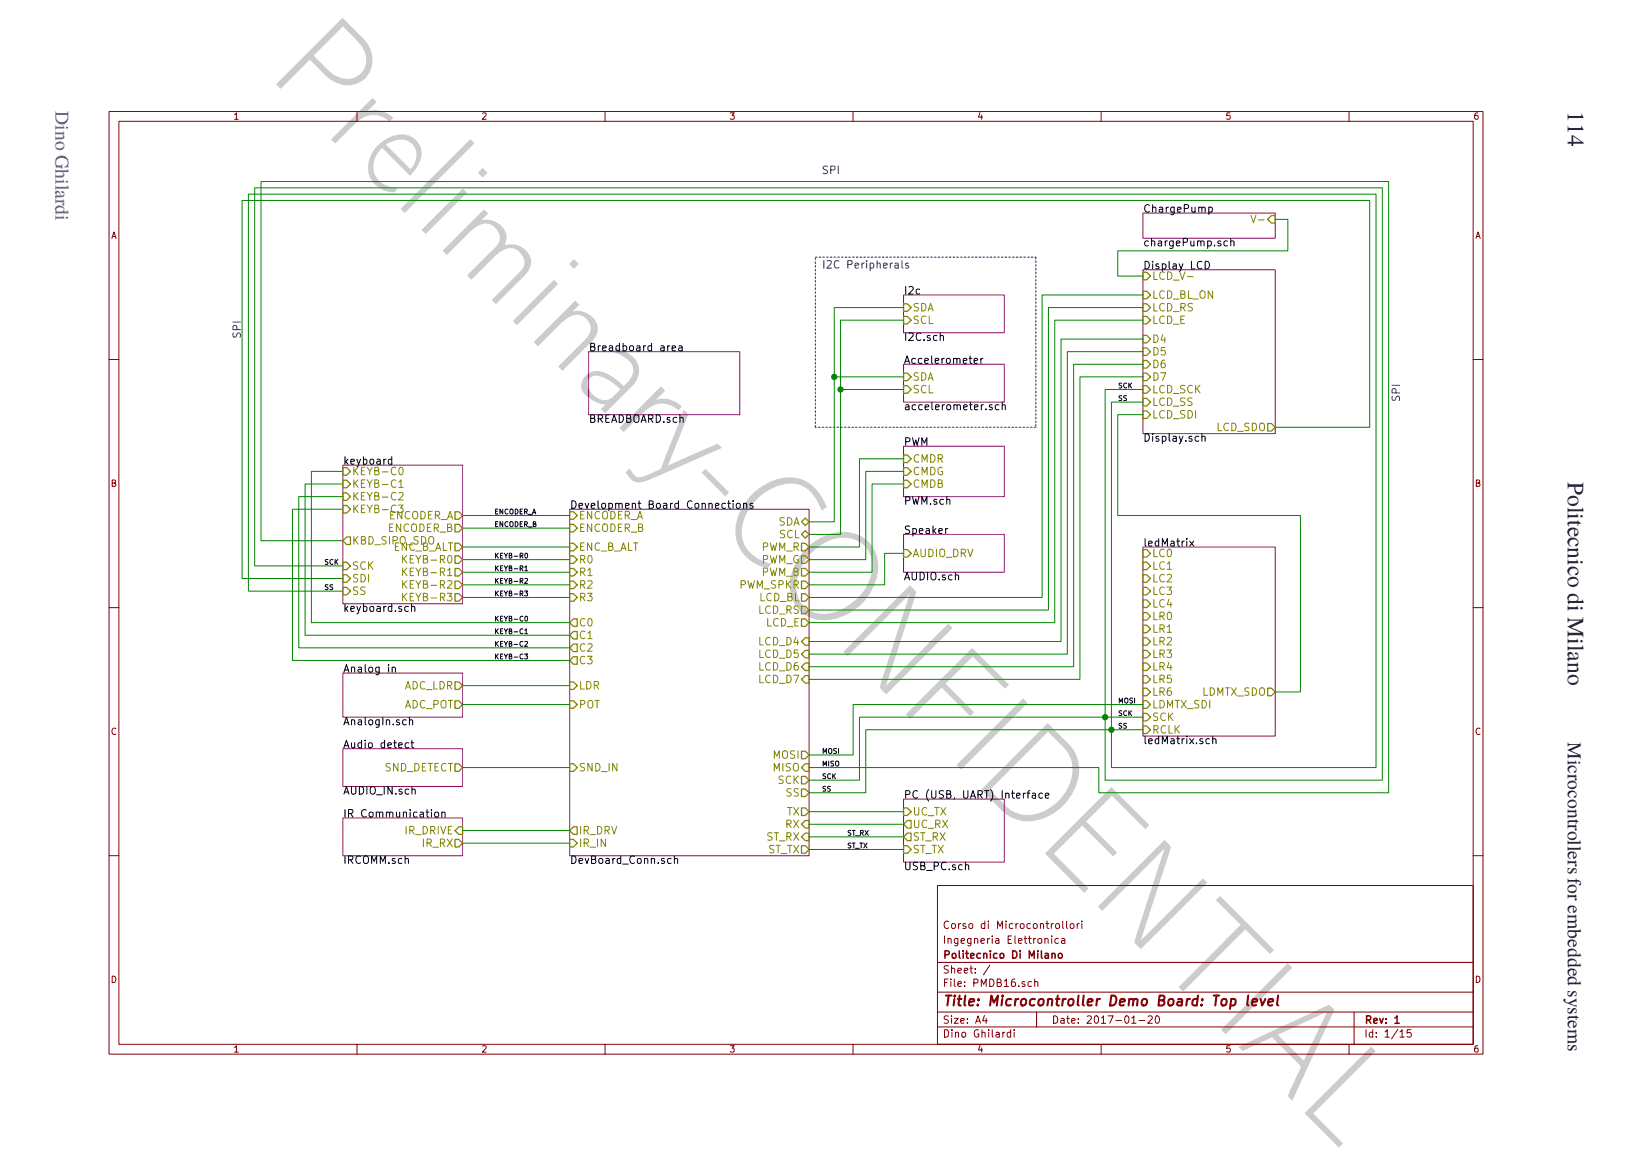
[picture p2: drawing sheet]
<svg xmlns="http://www.w3.org/2000/svg" width="297mm" height="210mm" viewBox="0 0 297 210" stroke-linecap="round" stroke-linejoin="round" font-family="sans-serif">
<g fill="none" stroke="#840000" stroke-width=".18">
<path d="M19.6 20.1h247.2v169.5h-247.2zM21.4 21.8h243.6v166h-243.6zM64.2 20.1v1.7M108.9 20.1v1.7M153.5 20.1v1.7M198.1 20.1v1.7M242.7 20.1v1.7M19.6 64.7h1.8M265 64.7h1.8M19.6 109.3h1.8M265 109.3h1.8M19.6 153.9h1.8"/>
<path d="M168.7 159.3h96.3v28.5h-96.3zM265 153.9h1.8M168.7 178.5h96.3M168.7 173.1h96.3M64.2 187.8v1.8M108.9 187.8v1.8M153.5 187.8v1.8M168.7 182h96.3M168.7 184.7h96.3M198.1 187.8v1.8M242.7 187.8v1.8M243.6 182v5.8"/>
</g>
<path d="M162.6 53.1h18.1v6.8h-18.1zM205.6 48.5h23.8v29.5h-23.8zM162.6 65.5h18.1v6.8h-18.1zM102.5 91.6h43.1v62.3h-43.1zM162.6 96.1h18.1v6.8h-18.1zM162.6 80.3h18.1v9h-18.1zM205.6 98.4h23.8v34h-23.8zM61.7 121.1h21.5v7.9h-21.5zM61.7 134.7h21.5v6.8h-21.5zM61.7 147.1h21.5v6.8h-21.5zM162.6 143.7h18.1v11.4h-18.1z" fill="none" stroke="#840084" stroke-width=".18"/>
<g fill="none" stroke="#000" stroke-width=".18">
<path d="M162.7 65.4l.5-1.4 .5 1.4M162.9 65h.6M164.7 64.5h-.4l-.3 .2 .2 .6h.5M165.8 64.5h-.3l-.3 .2 .2 .6h.4M166.4 64.9l.6-.1v-.3h-.4l-.2 .1v.7h.6M167.6 64v1.2l.2 .2M168.3 64.9l.6-.1-.1-.3h-.3l-.2 .1v.7h.5M169.5 64.5v.9M169.9 64.5l-.4 .2M176.9 64.5l-.4 .2M109.5 90.5v1.4M162.9 90h.7l.1-.2v-.3l-.8-.2v1.4"/>
<path d="M163.7 94.7l-.6-.1-.2 .1v.4l.6 .3 .2 .3-.3 .3-.5-.1M164.2 89.3l.3 1.4 .3-1 .2 1 .4-1.4M164.2 95.1h.4l.3 .2-.1 .6h-.6M164.2 95.1v1.3M165.4 95.5l.7-.1-.1-.3h-.4l-.2 .1 .1 .7h.5M165.8 90.7v-1.4l.5 1 .5-1v1.4M170.5 95.1l-.4 .2M210.7 97.4h.5l.1 .8M211.3 97.6l-.5 .1-.2 .2 .2 .3h.5M68.2 120v1.1l-.2 .3-.3-.1M162.7 104.3l.5-1.4 .5 1.4M162.9 103.9h.6"/>
<path d="M164.1 102.9v1.1l.3 .3 .4-.1 .1-.2v-1.1M165.5 102.9a.69 .69 0 0 1 .8 .7 .69 .69 0 0 1-.8 .7zM166.9 102.9v1.4M167.7 103a.47 .47 0 0 1 .6 .1 .93 .93 0 0 1-.2 1.2l-.4-.1a1.01 1.01 0 0 1 0-1.2zM169 104.2v.1M170.1 103.5l-.4-.1-.2 .2 .1 .2 .5 .1v.3h-.6M171.3 103.5l-.4-.1-.2 .2 .1 .6h.5M171.9 102.9v1.4M171.9 103.5l.2-.1 .3 .1 .1 .8M61.9 130.4l.4-1.4 .5 1.4M62 130h.7M63.2 129.6l.1-.1a.33 .33 0 0 1 .5 .1v.8"/>
<path d="M63.2 129.5v.9M64.5 129.5h.5v.9M65 129.8l-.4 .1-.2 .1 .2 .4 .4-.1M65.7 129v1.2l.2 .2M66.4 129.6l.2-.1 .4 .1 .1 .5-.2 .2-.3 .1-.2-.2zM68.2 129.5v1.1l-.2 .2h-.3M68.2 129.5h-.4l-.2 .2 .1 .6h.5M68.9 129v1.4M69.2 133.7l-.4-.1-.2 .2 .1 .6h.5M69.2 133.1v1.4M69.5 129.6l.2-.1h.3l.1 .9M69.5 129.5v.9"/>
<path d="M70.8 130.2v.2M71.8 129.5h-.3l-.2 .1 .1 .3 .4 .1v.3h-.5M73.1 129.5h-.4l-.3 .2 .2 .6h.5M73.7 129.6v-.1a.33 .33 0 0 1 .5 .1v.8M73.7 129v1.4M62.1 153.9v1.4M62.7 154.7l.7-.1 .1-.2-.1-.3-.7-.2v1.4M63.1 154.7l.4 .6M64.9 154.1a.55 .55 0 0 0-.7 0 .55 .55 0 0 0-.2 .6 .5 .5 0 0 0 .3 .5 .5 .5 0 0 0 .6 0M65.4 154.1l.3-.2a.47 .47 0 0 1 .6 .5v.5a.45 .45 0 0 1-.5 .4 .45 .45 0 0 1-.4-.4zM66.9 155.3v-1.4l.4 1 .5-1v1.4M68.4 155.3v-1.4l.5 1 .4-1v1.4"/>
<path d="M70 155.2v.1M71.1 154.5a.33 .33 0 0 0-.5 .1v.2l.5 .2-.2 .3-.3-.1M71.3 146.1l.1 .8 .3 .1 .2-.2M72.3 154.5l-.4-.1-.2 .3 .1 .5h.5M72.9 153.9v1.4M72.9 154.5h.1a.33 .33 0 0 1 .5 .1v.7M110.7 154.4l-.3 .1-.1 .2M111.7 154.5l-.4-.1-.3 .3 .2 .5h.5M111.7 153.9v1.4M112 155.4h1M114.1 154.1a.65 .65 0 0 0-.8 .4 .65 .65 0 0 0 .6 .8l.2-.1M114.7 154.5l.2-.1 .4 .1 .1 .5-.1 .2-.4 .1-.2-.1z"/>
<path d="M116 154.5a.33 .33 0 0 1 .5 .1v.7M116 154.4v.9M117.2 154.5a.33 .33 0 0 1 .6 .1v.7M117.2 154.4v.9M118.4 155.2v.1M119.5 154.5a.31 .31 0 0 0-.5 .2l.6 .3-.2 .3-.4-.1M120.7 154.5l-.3-.1-.3 .3 .1 .5h.5M121.3 153.9v1.4M121.3 154.5h.1a.33 .33 0 0 1 .5 .1v.7M167.1 142a1.58 1.58 0 0 0 0 2.1M171.7 143.5l-.1 .2M173.4 142.2v1.1l.2 .3h.3l.2-.3v-1.1"/>
<path d="M174.6 143.6l.5-1.4 .4 1.4"/>
</g>
<g fill="none" stroke="#848400" stroke-width=".23">
<path d="M205.6 52.4h.7l.7 .7-.7 .6h-.7zM205.6 54.6h.7l.7 .7-.7 .7h-.7zM205.6 56.9h.7l.7 .7-.7 .7h-.7zM162.6 69.4h.6l.7 .7-.7 .6h-.6zM205.6 62.6h.7l.7 .7-.7 .6h-.7zM205.6 67.1h.7l.7 .7-.7 .7h-.7zM205.6 64.8h.7l.7 .7-.7 .7h-.7zM205.6 60.3h.7l.7 .7-.7 .7h-.7zM102.5 92h.7l.7 .7-.7 .7h-.7zM102.5 94.3h.7l.7 .7-.7 .7h-.7zM102.5 100h.7l.7 .7-.7 .6h-.7zM102.5 97.7h.7l.7 .7-.7 .7h-.7z"/>
<path d="M162.6 98.8h.6l.7 .7-.7 .7h-.6zM102.5 102.2h.7l.7 .7-.7 .7h-.7zM102.5 104.5h.7l.7 .7-.7 .7h-.7zM102.5 106.8h.7l.7 .7-.7 .6h-.7zM144.2 117.7l.7-.7h.7v1.3h-.7zM144.9 114.7h.7v1.4h-.7l-.7-.7zM144.9 119.2h.7v1.4h-.7l-.7-.7zM81.9 122.6h.6l.7 .7-.7 .7h-.6zM102.5 137.4h.7l.7 .7-.7 .6h-.7zM102.5 122.6h.7l.7 .7-.7 .7h-.7zM102.5 126h.7l.7 .7-.7 .7h-.7zM144.9 121.5h.7v1.4h-.7l-.7-.7z"/>
<path d="M144.9 137.4h.7v1.3h-.7l-.7-.6zM205.6 128.3h.7l.7 .7-.7 .7h-.7zM205.6 130.6h.7l.7 .7-.7 .6h-.7zM205.6 126h.7l.7 .7-.7 .7h-.7zM102.5 151h.7l.7 .7-.7 .6h-.7zM144.9 149.8h.7v1.4h-.7l-.7-.7zM144.9 147.6h.7v1.3h-.7l-.7-.6zM162.6 152.1h.6l.7 .7-.7 .7h-.6zM162.6 145.3h.6l.7 .7-.7 .7h-.6z"/>
</g>
<path d="M105.2 115.9a.65 .65 0 0 0-.9 .5 .65 .65 0 0 0 .7 .7l.2-.1M105.8 115.9l.5-.1 .2 .4-.8 .9h.8M73 123.9l.4-1.3 .5 1.3M73.1 123.6h.6M74.3 122.6a.69 .69 0 0 1 .8 .7 .69 .69 0 0 1-.8 .6zM76.4 122.7a.55 .55 0 0 0-.6 0 .55 .55 0 0 0-.2 .6 .5 .5 0 0 0 .3 .6 .5 .5 0 0 0 .5-.1M76.7 124.1h1M78.1 122.6v1.3h.6M79.2 122.6a.69 .69 0 0 1 .7 .7 .69 .69 0 0 1-.7 .6zM80.5 123.3l.7-.1 .1-.2-.1-.3-.7-.1v1.3M80.8 123.3l.5 .6M106.1 152.4h1.1" fill="none" stroke="#848400" stroke-width=".18"/>
<path d="M41.9 57.9h1.4M42 59.9l-.1 .5 .1 .2h.4l.3-.6 .3-.1 .3 .2-.1 .5M42.6 59.3l-.1-.6-.1-.2-.4 .1-.1 .7h1.4M250.5 71.3l-.1 .5 .3 .2h.3l.3-.7h.4a.55 .55 0 0 1 0 .7" fill="none" stroke="#0000c2" stroke-width=".18"/>
<g fill="none" stroke="#008400" stroke-width=".18">
<path d="M162.6 57.6h-11.4v38.5h-5.6M162.6 55.3h-12.5v38.6h-4.5M150.1 67.8h12.5M151.2 70.1h11.4M205.6 70.1h-6.8v70.2M205.6 74.6h-4.5v18.1h32.9v31.8h-4.6M162.6 82.5h-8v15.9h-9M162.6 84.8h-6.8v15.9h-10.2M162.6 87.1h-5.7v15.8h-11.3M162.6 99.5h-3.4v5.7h-13.6M83.2 126.7h19.3M83.2 123.3h19.3"/>
<path d="M205.6 131.3h-49.8v11.3h-10.2M205.6 129h-51v11.3h-9M205.6 126.7h-52.1v9.1h-7.9M145.6 146h17M145.6 148.3h17"/>
</g>
<circle cx="198.8" cy="129" r=".45" fill="#008400"/>
<circle cx="198.8" cy="129" r=".45" fill="none" stroke="#008400" stroke-width=".23"/>
<path d="M205.6 72.3h-5.6v65.8" fill="none" stroke="#008400" stroke-width=".18"/>
<circle cx="200" cy="131.3" r=".45" fill="#008400"/>
<circle cx="200" cy="131.3" r=".45" fill="none" stroke="#008400" stroke-width=".23"/>
<g fill="none" stroke="#008400" stroke-width=".18">
<path d="M205.6 53.1h-18.1v54.4h-41.9M205.6 55.3h-17v54.4h-43M205.6 57.6h-15.8v54.4h-44.2M205.6 63.3h-13.6v54.4h-46.4M205.6 67.8h-11.3v54.4h-48.7M205.6 61h-14.7v54.4h-45.3M205.6 65.5h-12.4v54.4h-47.6M229.4 76.9h17v-40.8h-202.8v68h18.1M61.7 84.8h-5.7v27.2h46.5M61.7 89.3h-7.9v27.2h48.7M61.7 87.1h-6.8v27.2h47.6M61.7 91.6h-9.1v27.2h49.9"/>
<path d="M61.7 97.3h-14.7v-64.6h202.8v109.9h-52.1v-4.5h-52.1M83.2 92.7h19.3M83.2 95h19.3M61.7 106.3h-17v-71.4h202.9v103.2h-47.6M61.7 101.8h-15.9v-68h202.9v106.5h-49.9M83.2 100.7h19.3M83.2 102.9h19.3M83.2 105.2h19.3M83.2 107.5h19.3M83.2 138.1h19.3M83.2 151.7h19.3M145.6 150.5h17"/>
<path d="M145.6 152.8h17"/>
</g>
<circle cx="151.2" cy="70.1" r=".45" fill="#008400"/>
<circle cx="151.2" cy="70.1" r=".45" fill="none" stroke="#008400" stroke-width=".23"/>
<circle cx="150.1" cy="67.8" r=".45" fill="#008400"/>
<circle cx="150.1" cy="67.8" r=".45" fill="none" stroke="#008400" stroke-width=".23"/>
<path d="M229.4 39.5h2.3v5.6h-30.6v4.6h4.5M83.2 98.4h19.3M83.2 149.4h19.3" fill="none" stroke="#008400" stroke-width=".18"/>
<path d="M146.7 46.3h39.7M186.4 46.3v30.6M146.7 76.9v-30.6M186.4 76.9h-39.7" fill="none" stroke="#0000c2" stroke-width=".18" stroke-dasharray=".3 .4"/>
<g fill="none" stroke="#000" stroke-width=".18">
<path d="M201.8 68.9l-.4 .1v.2l.4 .2v.2l-.1 .2-.4-.1M201.8 71.2h-.4a.39 .39 0 0 0 .4 .5v.3h-.5M202.7 71.2h-.5a.39 .39 0 0 0 .4 .5v.3h-.4M202.7 69a.39 .39 0 0 0-.5 .3 .39 .39 0 0 0 .5 .4M203.1 68.9v.9M203.2 69.3l.4 .5M203.6 68.9l-.5 .5M89.2 92h.3M89.6 91.6h-.4v.9h.4M95.1 92.5h.6M95.8 92.5l.3-.9 .3 .9M95.9 92.2h.4"/>
<path d="M62.1 108.6v1.4M62.2 109.5l.4 .5M62.6 109.1l-.5 .5M63.1 109.5l.7-.1-.1-.3h-.4l-.2 .1 .1 .7h.5M64.2 109.1l.3 .9M64.9 109.1l-.5 1.2-.2 .1M65.4 109.1h.4l.2 .2-.1 .6h-.5M65.4 108.6v1.4M66.6 109.2l.2-.1 .4 .1v.5l-.1 .2-.3 .1-.2-.2zM67.8 109.1h.6v.9M68.4 109.4l-.4 .1a.27 .27 0 0 0-.2 .2 .27 .27 0 0 0 .2 .3l.4-.1M69.1 109.1v.9"/>
<path d="M69.5 109.1l-.4 .2M70.5 109.1h-.4l-.2 .2 .1 .6h.5M70.5 108.6v1.4M71.1 109.8v.2M72.2 109.1h-.3l-.2 .1 .1 .3 .4 .1v.3h-.5M73.5 109.1h-.4l-.3 .2 .2 .6h.5M74 108.6v1.4M74 109.2l.2-.1h.4v.9M92.5 111.4h.7M92.5 113.6h.7M92.5 118.2h.7M92.5 104.6h.7"/>
</g>
<path d="M205.6 38.3h23.8v4.6h-23.8zM61.7 83.7h21.5v24.9h-21.5z" fill="none" stroke="#840084" stroke-width=".18"/>
<path d="M77.5 107.5h1.1" fill="none" stroke="#848400" stroke-width=".18"/>
<path d="M61.7 90.9h.7l.7 .7-.7 .7h-.7zM61.7 103.4h.7l.7 .7-.7 .6h-.7zM61.7 105.6h.7l.7 .7-.7 .7h-.7zM61.7 101.1h.7l.7 .7-.7 .7h-.7z" fill="none" stroke="#848400" stroke-width=".23"/>
<text font-size="25.2" fill="#ccc" x="47.8" y="13.4" transform="rotate(45 47.8 13.4)">Preliminary-CONFIDENTIAL</text>
<text font-size="18.9" x="105.5" y="75.9">CJ</text>
<text font-size="9.7" x="145.8" y="133.8">_J</text>
<text font-size="7.9" fill="#848400" x="225" y="42">v-Jl</text>
<text font-size="6.2" x="201" y="48.3">L ~-</text>
<g font-size="4.3" fill="#848400">
<text x="102.4" y="119.8">l</text>
<text x="102.6" y="119.8">:C3</text>
</g>
<g font-size="4.2" fill="#231f20">
<text x="282.1" y="20" transform="rotate(90 282.1 20)">114</text>
<text x="282.1" y="86.8" transform="rotate(90 282.1 86.8)">Politecnico di Milano</text>
</g>
<text font-size="3.7" fill="#840000" x="131.3" y="188.9">,</text>
<text font-size="3.5" fill="#1616ee" x="10" y="20" transform="rotate(90 10 20)">Dino Ghilardi</text>
<text font-size="3.5" fill="#231f20" x="282.1" y="133.5" transform="rotate(90 282.1 133.5)">Microcontrollers for embedded systems</text>
<text font-size="3.5" fill="#840000" x="220.6" y="190.8">&quot;</text>
<text font-size="3.3" fill="#0000c2" x="250.3" y="70.9">a:</text>
<text font-size="2.7" fill="#848400" x="102.8" y="112.6">-co</text>
<text font-size="2.7" fill="#840000" x="170" y="181.3">Title: Mlcrocontroller Demo Board: Top level</text>
<text font-size="2.4" fill="#848400" x="162.4" y="68.3">k</text>
<text font-size="2.4" fill="#840000" x="245.7" y="184.4">Rev: 1</text>
<text font-size="2.3" x="162.9" y="143.2">Pr</text>
<g font-size="2.3" fill="#840000">
<text x="169.9" y="172.7">Polltecnlco DI Milano</text>
<text x="186.4" y="184.4">I</text>
</g>
<text font-size="2.2" x="167.1" y="95.4">,,o</text>
<g font-size="2.1" fill="#848400">
<text x="162.7" y="83.3">XMDR</text>
<text x="63.5" y="102.6">SCK</text>
<text x="139.2" y="136.6">MOSIC</text>
<text x="72.9" y="150.4">IR_DRIV~;:J</text>
</g>
<text font-size="2.1" x="180.8" y="143.7">nterface</text>
<g font-size="2.1" fill="#840000">
<text x="169.8" y="169.9">lngegneria</text>
<text x="181.3" y="169.9">Elettronica</text>
</g>
<text font-size="2" x="205.9" y="44.4">cnarget-'ump.scn</text>
<text font-size="2" fill="#848400" x="162.5" y="55.8">k SDA</text>
<g font-size="1.9" fill="#840000">
<text x="42.1" y="21.6">1</text>
<text x="20.1" y="43">A</text>
<text x="265.5" y="43">A</text>
<text x="20" y="132.3">C</text>
<text x="265.5" y="132.3">C</text>
<text x="169.8" y="167.2">Corsa</text>
<text x="176.5" y="167.2">di</text>
<text x="179.4" y="167.2">Microcontrollori</text>
<text x="169.8" y="177.7">File:</text>
<text x="169.8" y="175.2">Sheet: /</text>
<text x="175.1" y="177.7">PMDB16.sch</text>
<text x="169.8" y="184.3">Size: A4</text>
<text x="189.4" y="184.2">Date: 2017-01-20</text>
<text x="42.1" y="189.5">1</text>
<text x="169.8" y="186.8">Dino</text>
<text x="175.2" y="186.8">Ghilardi</text>
<text x="245.6" y="186.8">Id: 1/15</text>
</g>
<g font-size="1.9" fill="#0000c2">
<text x="148" y="31.3">SPI</text>
<text x="148.1" y="48.3">I2C</text>
<text x="152.4" y="48.3">Peripherals</text>
</g>
<g font-size="1.9">
<text x="205.9" y="38.1">rharneP11mn</text>
<text x="208.4" y="48.3">,nlav I rn</text>
<text x="62.4" y="83.5">:evhnarrl</text>
<text x="167.3" y="90.8">.scn</text>
<text x="206.6" y="133.9">eaMau1x.scn</text>
<text x="162.8" y="156.7">UOOJC.scn</text>
</g>
<g font-size="1.9" fill="#848400">
<text x="206" y="50.3">&gt;LCD_V-</text>
<text x="207.5" y="53.7">LCD_BLON</text>
<text x="162.4" y="58.6">~ SCL</text>
<text x="207.5" y="56">LCD_RS</text>
<text x="207.5" y="58.2">LCD_E</text>
<text x="207.5" y="61.7">D4</text>
<text x="207.5" y="64">D5</text>
<text x="164.4" y="71.1">SCL</text>
<text x="164.4" y="68.3">SDA</text>
<text x="205.7" y="70.7">[)LCD_SCK</text>
<text x="207.5" y="66.3">D6</text>
<text x="207.5" y="68.6">D7</text>
<text x="205.7" y="73">[)LCD_SS</text>
<text x="205.7" y="75.2">[)LCD_SDI</text>
<text x="219.1" y="77.5">LCD sDo~</text>
<text x="61.8" y="87.7">[)KEYB-C1</text>
<text x="61.8" y="90">[)KEYB-C2</text>
<text x="62.1" y="85.6">&gt;sEYB-CO</text>
<text x="162.7" y="85.5">[)CMDG</text>
<text x="162.7" y="87.7">[)CMDB</text>
<text x="63.5" y="92.9">KEYB-f~CODER_A-</text>
<text x="70" y="95.7">ENCODER_B:</text>
<text x="104.3" y="93.4">ENCODER_A</text>
<text x="104.3" y="95.7">ENCODER_B</text>
<text x="140.3" y="94.6">SDA(</text>
<text x="61.8" y="98.5">::KBD_Sl1:9,t:'3_~':ALT:</text>
<text x="72.3" y="101.4">KEYB-RO:</text>
<text x="104.3" y="99">ENC_B_ALT</text>
<text x="104.4" y="101.4">RO</text>
<text x="137.3" y="101.4">PWM_G:</text>
<text x="137.3" y="99">PWM_R:</text>
<text x="140.3" y="96.9">SCL&lt;</text>
<text x="164.3" y="100.2">AUDIO_DRV</text>
<text x="206" y="100.3">&gt;LCD</text>
<text x="63.5" y="104.9">SDI</text>
<text x="63.5" y="107.2">SS</text>
<text x="72.3" y="103.7">KEYB-R1:</text>
<text x="72.3" y="106">KEYB-R2:</text>
<text x="104.3" y="103.7">R1</text>
<text x="104.3" y="106">R2</text>
<text x="133.2" y="105.9">PWM_SPKR:</text>
<text x="137.3" y="103.6">PWM_B:</text>
<text x="205.7" y="102.5">[)LC1</text>
<text x="205.7" y="104.8">[)LC2</text>
<text x="205.7" y="107.1">[)LC3</text>
<text x="72.3" y="108.3">KEYB</text>
<text x="79.1" y="108.3">Rr</text>
<text x="103.3" y="108.2">&gt;R3</text>
<text x="136.6" y="110.5">LCD_RS:</text>
<text x="136.8" y="108.2">LCD_BL:</text>
<text x="138" y="112.7">LCD_E:</text>
<text x="205.7" y="109.3">[)LC4</text>
<text x="205.7" y="113.9">[)LR1</text>
<text x="205.7" y="111.6">[)LRO</text>
<text x="102.7" y="114.6">::c1</text>
<text x="136.6" y="116.1">LCD_D4</text>
<text x="136.6" y="118.3">LCD_D5</text>
<text x="205.7" y="116.1">[)LR2</text>
<text x="205.7" y="118.3">[)LR3</text>
<text x="104.3" y="124.1">LDR</text>
<text x="136.6" y="120.6">LCD_D6</text>
<text x="136.6" y="122.9">LCD_D7</text>
<text x="205.7" y="120.6">[)LR4</text>
<text x="205.7" y="122.9">[)LR5</text>
<text x="205.7" y="125.2">[)LR6</text>
<text x="216.5" y="125.1">LDMTX__5DOC</text>
<text x="72.9" y="127.4">ADCPOT_</text>
<text x="104.3" y="127.5">POT</text>
<text x="207.5" y="127.4">LDMTX_SDI</text>
<text x="207.5" y="129.8">SCK</text>
<text x="207.5" y="132.1">RCLK</text>
<text x="69.3" y="139">SND_DETECT::</text>
<text x="104.3" y="138.8">SND_IN</text>
<text x="139.2" y="138.8">MISO</text>
<text x="140.1" y="141.1">SCK:</text>
<text x="141.4" y="143.4">ss:</text>
<text x="141.4" y="149.1">RX</text>
<text x="141.6" y="146.8">TX:</text>
<text x="162.7" y="149">::uc_Rx</text>
<text x="164.5" y="146.8">UCTX</text>
<text x="76.1" y="152.4">IR_RX_</text>
<text x="102.6" y="150.2">::IR_DRV</text>
<text x="104.3" y="152.5">IR</text>
<text x="107.4" y="152.5">IN</text>
<text x="138.1" y="151.4">SLRX</text>
<text x="138.4" y="153.5">ST TX-</text>
<text x="162.7" y="151.4">::SLRX</text>
<text x="164.4" y="153.7">SLTX</text>
</g>
<g font-size="1.8" fill="#840000">
<text x="131.3" y="21.6">3</text>
<text x="20.1" y="87.6">B</text>
<text x="265.5" y="87.6">B</text>
</g>
<g font-size="1.8">
<text x="162.8" y="73.8">accelerometer.scn</text>
<text x="162.9" y="80.1">PWM</text>
<text x="206" y="79.5">u1sptay.scn</text>
<text x="61.8" y="143">,..vv,v_lN.scn</text>
<text x="102.7" y="155.5">uevooa</text>
</g>
<g font-size="1.7" fill="#840000">
<text x="86.7" y="21.6">2</text>
<text x="220.6" y="21.6">5</text>
<text x="265.2" y="21.6">6</text>
<text x="20.1" y="176.9">D</text>
<text x="265.5" y="176.9">D</text>
<text x="265.2" y="189.5">6</text>
</g>
<g font-size="1.7">
<text x="166.6" y="143.2">/11co</text>
<text x="175.2" y="143.3">,RT\</text>
</g>
<g font-size="1.6">
<text x="170.1" y="65">&quot;'&quot;&quot;'&quot;',I.&quot;'</text>
<text x="123.6" y="91.1">rnnn,,,..-1-innc:.</text>
<text x="58.4" y="101.8">SCK</text>
<text x="61.9" y="134.1">/J.11rlin</text>
<text x="61.9" y="146.5">IR</text>
</g>
<g font-size="1.5">
<text x="162.8" y="52.6">l?r</text>
<text x="162.9" y="61.4">ILL.Sen</text>
<text x="89" y="94.9">ENCODEILB</text>
<text x="89" y="100.5">KEYB-RO</text>
<text x="89" y="102.8">KEYB-R1</text>
<text x="89" y="105.1">KEYB</text>
<text x="93.5" y="105.1">R2</text>
<text x="89" y="116.4">KEYB-C2</text>
<text x="89" y="114.2">KEYB</text>
<text x="93.4" y="114.2">C1</text>
<text x="70.3" y="134.1">,,1.,,,r+</text>
<text x="152.6" y="152.7">ST TX</text>
</g>
<g font-size="1.4" fill="#840000">
<text x="176" y="21.5">4</text>
<text x="86.7" y="189.5">L</text>
<text x="176" y="189.5">4</text>
</g>
<g font-size="1.4">
<text x="89.9" y="92.5">NCOOED</text>
<text x="102.7" y="91.1">l&quot;\,,,,PlnnmPnt</text>
<text x="116.7" y="91.1">c,,....,rrl</text>
<text x="89" y="111.9">KEYB</text>
<text x="93.5" y="111.9">CO</text>
<text x="201.2" y="128.9">SCK</text>
<text x="201.2" y="131.2">SS</text>
<text x="201.3" y="126.6">MOSI</text>
<text x="148" y="138">MISO</text>
<text x="148" y="142.5">SS</text>
<text x="148" y="140.3">SCK</text>
<text x="64.9" y="146.5">rnmm</text>
<text x="71.9" y="146.5">,~:,.. ... .i.:,,.&quot;</text>
</g>
<g font-size="1.3">
<text x="206" y="97.9">IPrlU</text>
<text x="211.1" y="97.9">,hiv</text>
<text x="58.4" y="106.2">SS</text>
<text x="89" y="107.3">KEYB-R:3</text>
<text x="89" y="118.7">KEYB</text>
<text x="93.4" y="118.7">CJ</text>
<text x="61.9" y="120.5">A.n-.1,,.,,.</text>
<text x="69.7" y="120.5">in</text>
<text x="152.6" y="150.4">ST RX</text>
</g>
</svg>
